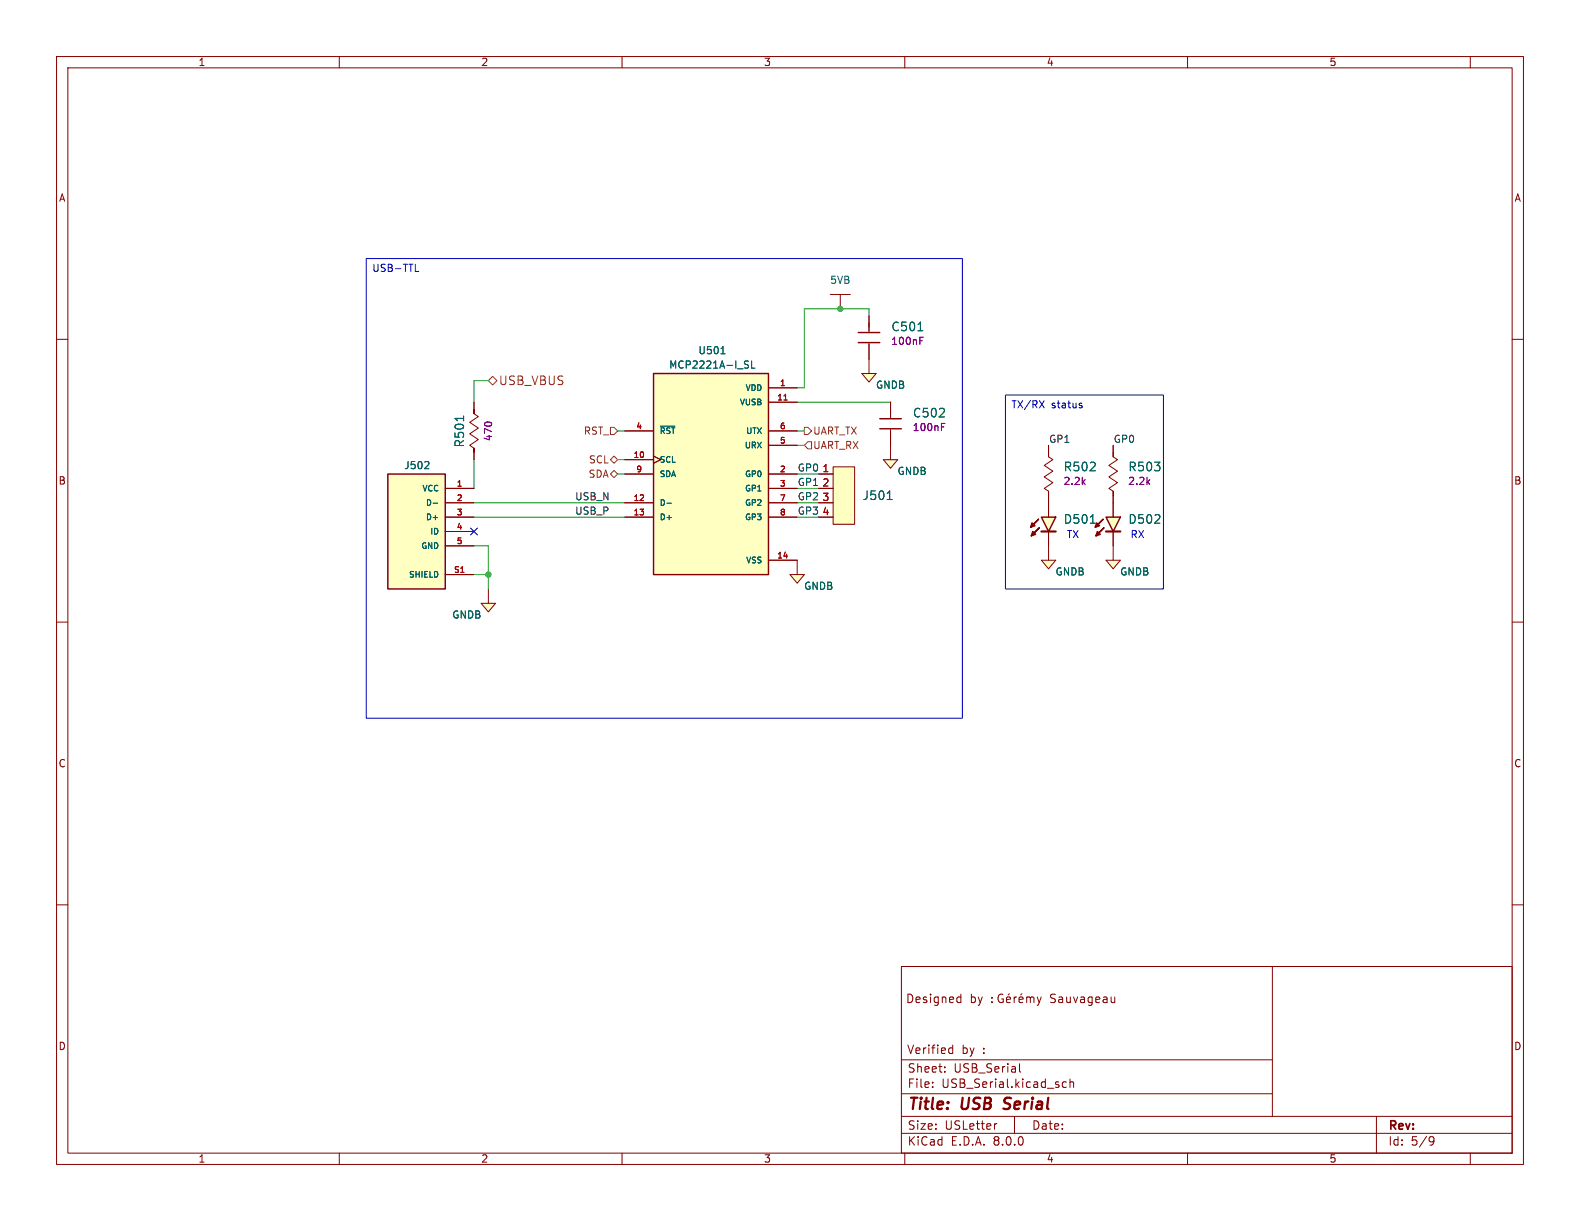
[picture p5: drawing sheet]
<svg xmlns="http://www.w3.org/2000/svg" width="279mm" height="216mm" viewBox="0 0 279 216" stroke-linecap="round" stroke-linejoin="round" font-family="sans-serif">
<g fill="none" stroke="#840000" stroke-width=".18">
<path d="M10 10h259.4v195.9h-259.4zM12 12h255.4v191.9h-255.4zM60 10v2M110 10v2M160 10v2M210 10v2M260 10v2M10 60h2M267.4 60h2M10 110h2M267.4 110h2M10 160h2"/>
<path d="M267.4 160h2M159.4 170.9h108v33h-108zM169.5 176.3l.4 .1M169.9 177.2l-.4 .1M169.9 175.8v1.5M175.4 177.1v.2M175.4 176.4v.1M177.3 175.9a.74 .74 0 0 0-.9 .5 .74 .74 0 0 0 .6 .9l.4-.2v-.5h-.3M178 176.8l.7-.2-.1-.2-.4-.1-.2 .2 .1 .7h.5M178.5 175.7l-.2 .2M179.3 176.3v1M179.8 176.3l-.3 .1-.2 .2"/>
<path d="M180.2 176.8l.7-.2-.1-.2-.4-.1-.2 .2 .1 .7h.5M180.7 175.7l-.2 .2M181.6 176.4l.4-.1 .2 .2M181.6 176.3v1M182.2 176.5l.2-.2 .4 .1v.9M182.2 176.5v.8M183.4 176.3l.4 1M183.8 177.3l-.2 .3-.2 .2M184.1 176.3l-.3 1M197.1 177.1l-.4 .2M197.1 176.3v1M225 170.9v26.5"/>
<path d="M159.4 197.4h108M159.4 193.4h65.6M159.4 187.4h65.6M164.9 192.1v.2M164.9 191.4v.1M167.1 189.4v.2M167.1 188.7v.1M167.9 186.2h.6M167.9 185.4h.6M168.5 184.8v1.5M176.3 198.7l-.3 .1M179.4 197.4v3"/>
<path d="M180.3 188.1v1.3l.2 .2M188.6 191.4l-.5-.1-.2 .3v.4l.1 .2h.6M189.2 191.4l.2-.1 .4 .1 .1 .9M189.2 190.8v1.5M243.4 197.4v6.5M60 203.9v2M110 203.9v2M159.4 200.4h108M160 203.9v2M210 203.9v2M253 201l.5 .1a.99 .99 0 0 1-.4 1.4h-.2M253.6 201.6l-.3 .3h-.3"/>
<path d="M260 203.9v2"/>
</g>
<path d="M177.4 196l.3 .1M177.7 194.3l-.1 .4 .1 .2" fill="none" stroke="#840000" stroke-width=".4"/>
<path d="M195.6 91.4h2.5l-1.3 2.6z" fill="#ffffc2"/>
<path d="M195.6 94h2.5" fill="none" stroke="#840000" stroke-width=".38"/>
<path d="M195.6 91.4h2.5l-1.3 2.6z" fill="none" stroke="#840000" stroke-width=".25"/>
<g fill="#840000" stroke="#840000" stroke-width=".25">
<path d="M193.9 92.5l.5 .5-.7 .2 1.4-1.4-1.4 1.4z"/>
<path d="M194.1 94l.5 .5-.8 .2 1.4-1.4-1.4 1.4z"/>
</g>
<path d="M185.4 78.7v1.3M185.4 86.9v.7zM185.4 80.8l.8 .5-1.5 1 1.5 1-1.5 1 1.5 1-1.5 1.1 .7 .5M185.4 80v.8zM185.4 87.6v1.3M196.8 88.9v2.5M196.8 94v2.5" fill="none" stroke="#840000" stroke-width=".18"/>
<path d="M156.2 81.3h2.5l-1.2 1.5z" fill="#ffffc2"/>
<path d="M157.5 78.7v2.6h-1.3l1.3 1.5 1.2-1.5h-1.2M196.8 78.7v1.3M196.8 86.9v.7zM196.8 80.8l.8 .5-1.5 1 1.5 1-1.5 1 1.5 1-1.5 1.1 .7 .5M196.8 80v.8zM196.8 87.6v1.3" fill="none" stroke="#840000" stroke-width=".18"/>
<path d="M139.7 101.6h2.5l-1.2 1.5z" fill="#ffffc2"/>
<path d="M141 99.1v2.5h-1.3l1.3 1.5 1.2-1.5h-1.2" fill="none" stroke="#840000" stroke-width=".18"/>
<path d="M147.3 82.6h3.8v10.1h-3.8z" fill="#ffffc2"/>
<path d="M144.8 83.8h2.5M144.8 86.4h2.5M144.8 88.9h2.5M144.8 91.4h2.5M147.3 82.6h3.8v10.1h-3.8z" fill="none" stroke="#840000" stroke-width=".18"/>
<path d="M156.9 88.3h.9" fill="none" stroke="#006464" stroke-width=".18"/>
<path d="M184.1 99.1h2.6l-1.3 1.5z" fill="#ffffc2"/>
<path d="M185.4 96.5v2.6h-1.3l1.3 1.5 1.3-1.5h-1.3" fill="none" stroke="#840000" stroke-width=".18"/>
<path d="M115.6 66h20.3v35.6h-20.3z" fill="#ffffc2"/>
<path d="M115.6 66h20.3v35.6h-20.3z" fill="none" stroke="#840000" stroke-width=".25"/>
<g fill="none" stroke="#840000" stroke-width=".18">
<path d="M110.5 76.2h5.1M135.9 68.6h5.1M135.9 71.1h5.1M135.9 76.2h5.1M135.9 78.7h5.1M110.5 81.3h5.1M110.5 88.9h5.1M110.5 91.4h5.1M110.5 83.8h5.1M115.6 80.6l1.2 .7-1.2 .6M135.9 88.9h5.1M135.9 91.4h5.1"/>
<path d="M135.9 99.1h5.1M135.9 83.8h5.1M135.9 86.4h5.1"/>
</g>
<path d="M138.6 70.7h.6" fill="none" stroke="#a90000" stroke-width=".18"/>
<path d="M116.8 75.4h2.5M127.5 62.6h.7M131.9 64.4l.3 .2 .2 .3-.3 .2h-.3M131.9 63.8l.5 .1M132.9 63.8v1.3h.6M117.9 89h.8" fill="none" stroke="#006464" stroke-width=".18"/>
<path d="M68.6 83.8h10.1v20.3h-10.1z" fill="#ffffc2"/>
<path d="M155.6 75.8h3.8M155.6 74h3.8M68.6 83.8h10.1v20.3h-10.1z" fill="none" stroke="#840000" stroke-width=".25"/>
<path d="M146.8 52.1h3.6M148.6 52.1v2.5M157.5 71.1v2.8M157.5 75.9v2.8M78.7 86.4h5.1M78.7 88.9h5.1M78.7 91.4h5.1M78.7 94h5.1M78.7 96.5h5.1M78.7 101.6h5.1" fill="none" stroke="#840000" stroke-width=".18"/>
<path d="M75.7 81.7l.1 .1v.3l-.7 .8h.7M76.6 89h.8" fill="none" stroke="#006464" stroke-width=".18"/>
<path d="M166.5 75.5h.4M166.5 74.9h.6" fill="none" stroke="#840084" stroke-width=".18"/>
<path d="M152.4 66h2.5l-1.2 1.6z" fill="#ffffc2"/>
<path d="M153.7 55.9v2.8M153.7 60.7v5.3h-1.3l1.3 1.6 1.2-1.6h-1.2" fill="none" stroke="#840000" stroke-width=".18"/>
<path d="M151.8 58.8h3.8M151.8 60.6h3.8" fill="none" stroke="#840000" stroke-width=".25"/>
<path d="M162.3 58.5h.9" fill="none" stroke="#006464" stroke-width=".18"/>
<path d="M162.7 59.6h.6M162.7 60.2h.4" fill="none" stroke="#840084" stroke-width=".18"/>
<path d="M85.1 106.7h2.5l-1.2 1.5z" fill="#ffffc2"/>
<path d="M83.8 79.2v.8zM83.8 73.2l.8 .5-1.5 1 1.5 1-1.5 1 1.5 1-1.5 1 .7 .5M83.8 72.4v.8zM83.8 71.1v1.3M83.8 80v1.3M86.4 104.1v2.6h1.2l-1.2 1.5-1.3-1.5h1.3" fill="none" stroke="#840000" stroke-width=".18"/>
<path d="M82 73.6v.8" fill="none" stroke="#006464" stroke-width=".18"/>
<path d="M184.1 91.4h2.6l-1.3 2.6z" fill="#ffffc2"/>
<path d="M184.1 94h2.6" fill="none" stroke="#840000" stroke-width=".38"/>
<path d="M184.1 91.4h2.6l-1.3 2.6z" fill="none" stroke="#840000" stroke-width=".25"/>
<g fill="#840000" stroke="#840000" stroke-width=".25">
<path d="M182.5 92.5l.5 .5-.8 .2 1.4-1.4-1.4 1.4z"/>
<path d="M182.6 94l.5 .5-.7 .2 1.4-1.4-1.4 1.4z"/>
</g>
<path d="M185.4 88.9v2.5M185.4 94v2.5" fill="none" stroke="#840000" stroke-width=".18"/>
<path d="M192.8 92.5h.9" fill="none" stroke="#006464" stroke-width=".18"/>
<path d="M195.6 99.1h2.5l-1.3 1.5z" fill="#ffffc2"/>
<g fill="none" stroke="#840000" stroke-width=".18">
<path d="M153.7 55.9v2.5M83.8 71.1v1.3M110.5 76.2h5.1M135.9 68.6h5.1M135.9 71.1h5.1M135.9 76.2h5.1M135.9 78.7h5.1M153.7 61v2.5M157.5 71.1v2.6M157.5 76.2v2.5M185.4 78.7v1.3M196.8 78.7v1.3"/>
<path d="M78.7 88.9h5.1M78.7 91.4h5.1M78.7 86.4h5.1M78.7 94h5.1M78.7 96.5h5.1M83.8 80v1.3M110.5 81.3h5.1M110.5 88.9h5.1M110.5 91.4h5.1M110.5 83.8h5.1M115.6 80.6l1.2 .7-1.2 .6M135.9 99.1h5.1"/>
<path d="M135.9 88.9h5.1M135.9 91.4h5.1M135.9 83.8h5.1M135.9 86.4h5.1M144.8 88.9h2.5M144.8 91.4h2.5M144.8 83.8h2.5M144.8 86.4h2.5M185.4 87.6v3.8M185.4 94v2.5M196.8 94v5.1h-1.2l1.2 1.5 1.3-1.5h-1.3M196.8 87.6v3.8"/>
<path d="M78.7 101.6h5.1"/>
</g>
<path d="M87.1 66.5l.8 .8-.8 .8-.7-.8zM107.9 75.6h.7l.6 .6-.6 .6h-.7zM142.2 75.6h.7l.6 .6-.6 .6h-.7zM142.9 78.1h.6v1.3h-.6l-.7-.7zM107.9 83.8l.7-.6 .6 .6-.6 .7zM108.6 80.6l.6 .7-.6 .6-.7-.6z" fill="none" stroke="#725600" stroke-width=".18"/>
<path d="M64.8 45.7h105.4v81.3h-105.4zM73.4 48h.6M177.8 69.9h27.9v34.2h-27.9zM183.8 70.9l.9 1.2M184.7 70.9l-.9 1.2M191 71.7l.3 .1 .1 .1-.2 .2h-.3M191 71.3h.3" fill="none" stroke="#0000c2" stroke-width=".18"/>
<g fill="none" stroke="#009600" stroke-width=".18">
<path d="M153.7 55.9v-1.3h-11.5v14h-1.2M86.4 67.3h-2.6v3.8M109.2 76.2h1.3M141 76.2h1.2M141 71.1h16.5M141 78.7h1.2M83.8 81.3v5.1M83.8 96.5h2.6v7.6M83.8 88.9h26.7M83.8 91.4h26.7M109.2 81.3h1.3M109.2 83.8h1.3"/>
<path d="M141 86.4h3.8M141 88.9h3.8M141 91.4h3.8M141 83.8h3.8M83.8 101.6h2.6"/>
</g>
<path d="M83.2 93.4l1.2 1.2M84.4 93.4l-1.2 1.2" fill="none" stroke="#000084" stroke-width=".18"/>
<path d="M162.3 58.5h.9M82 73.6v.8M116.8 75.4h2.5M127.5 62.6h.7M131.9 64.4l.3 .2 .2 .3-.3 .2h-.3M131.9 63.8l.5 .1M132.9 63.8v1.3h.6M75.7 81.7l.1 .1v.3l-.7 .8h.7M76.6 89h.8M117.9 89h.8M156.9 88.3h.9M192.8 92.5h.9" fill="none" stroke="#006464" stroke-width=".18"/>
<path d="M138.6 70.7h.6" fill="none" stroke="#a90000" stroke-width=".18"/>
<path d="M162.7 59.6h.6M162.7 60.2h.4M166.5 75.5h.4M166.5 74.9h.6" fill="none" stroke="#840084" stroke-width=".18"/>
<g fill="#009600" stroke="#009600" stroke-width=".18">
<circle cx="86.4" cy="101.6" r=".46"/>
<circle cx="148.6" cy="54.6" r=".46"/>
</g>
<g font-size="2.8" fill="#840000">
<text x="160.4" y="196.8">Title:</text>
<text x="170.1" y="196.8">USB</text>
<text x="178.4" y="196.8">Serial</text>
</g>
<g font-size="2.1" fill="#006464">
<text x="157.5" y="58.8">C501</text>
<text x="161.3" y="74">C502</text>
<text x="82.3" y="79.2" transform="rotate(-90 82.3 79.2)">R501</text>
<text x="188" y="83.5">R502</text>
<text x="199.4" y="83.5">R503</text>
<text x="152.5" y="88.6">J501</text>
<text x="188" y="92.8">D501</text>
<text x="199.4" y="92.8">D502</text>
</g>
<text font-size="2.1" fill="#725600" x="88.1" y="68.3">USB_VBUS</text>
<g font-size="2.1" fill="#840000">
<text x="160.1" y="177.6">Designed</text>
<text x="171.5" y="177.6">by</text>
<text x="185.5" y="177.6">Sauvageau</text>
<text x="160.3" y="186.6">Verified</text>
<text x="160.4" y="189.9">Sheet:</text>
<text x="168.6" y="189.9">USB_Serial</text>
<text x="170" y="186.6">by</text>
<text x="173.8" y="186.6">:</text>
<text x="160.4" y="192.6">File:</text>
<text x="166.5" y="192.6">USB_Serial.kicad_sch</text>
<text x="160.4" y="202.8">KiCad</text>
<text x="160.4" y="200">Size:</text>
<text x="167.1" y="200">USLetter</text>
<text x="168.1" y="202.8">E.D.A.</text>
<text x="175.7" y="202.8">8.0.0</text>
<text x="182.4" y="200">Date:</text>
<text x="245.4" y="200.2">Rev:</text>
<text x="245.4" y="202.8">Id:</text>
<text x="249.5" y="202.8">5/9</text>
</g>
<g font-size="1.8" fill="#840000">
<text x="35" y="11.9">1</text>
<text x="85" y="11.9">2</text>
<text x="135" y="11.9">3</text>
<text x="185" y="11.9">4</text>
<text x="235" y="11.9">5</text>
<text x="10.3" y="35.9">A</text>
<text x="267.7" y="35.9">A</text>
<text x="10.3" y="85.9">B</text>
<text x="267.7" y="85.9">B</text>
<text x="10.3" y="135.9">C</text>
<text x="267.7" y="135.9">C</text>
<text x="10.3" y="185.9">D</text>
<text x="267.7" y="185.9">D</text>
<text x="35" y="205.8">1</text>
<text x="85" y="205.8">2</text>
<text x="135" y="205.8">3</text>
<text x="185" y="205.8">4</text>
<text x="235" y="205.8">5</text>
</g>
<g font-size="1.8" fill="#0000c2">
<text x="65.7" y="48.4">USB-TTL</text>
<text x="178.8" y="72.5">TX/RX</text>
<text x="185.9" y="72.5">status</text>
<text x="188.5" y="95.4">TX</text>
<text x="199.8" y="95.4">RX</text>
</g>
<g font-size="1.8" fill="#006464">
<text x="146.7" y="50.4">5VB</text>
<text x="118.2" y="65.4">MCP2221A-I_SL</text>
<text x="123.4" y="62.8">U501</text>
<text x="154.8" y="68.9">GNDB</text>
<text x="71.4" y="83.2">J502</text>
<text x="158.6" y="84.2">GNDB</text>
<text x="186.6" y="102">GNDB</text>
<text x="198" y="102">GNDB</text>
<text x="142.1" y="104.5">GNDB</text>
<text x="79.9" y="109.6">GNDB</text>
</g>
<g font-size="1.8" fill="#840084">
<text x="157.5" y="61.2">100nF</text>
<text x="161.3" y="76.4">100nF</text>
<text x="87.2" y="78.1" transform="rotate(-90 87.2 78.1)">470</text>
<text x="188" y="86">2.2k</text>
<text x="199.4" y="86">2.2k</text>
</g>
<g font-size="1.8" fill="#725600">
<text x="103.1" y="77.1">RST_</text>
<text x="143.7" y="77.1">UART_TX</text>
<text x="104" y="82.1">SCL</text>
<text x="143.7" y="79.6">UART_RX</text>
<text x="104" y="84.7">SDA</text>
</g>
<g font-size="1.8" fill="#0f0f0f">
<text x="141" y="83.5">GP0</text>
<text x="185.4" y="78.4">GP1</text>
<text x="196.8" y="78.4">GP0</text>
<text x="101.6" y="88.6">USB_N</text>
<text x="141" y="88.6">GP2</text>
<text x="141" y="86">GP1</text>
<text x="101.6" y="91.1">USB_P</text>
<text x="141" y="91.1">GP3</text>
</g>
<g font-size="1.8" fill="#a90000">
<text x="145.3" y="83.6">1</text>
<text x="145.3" y="86.1">2</text>
<text x="145.3" y="88.6">3</text>
<text x="145.3" y="91.2">4</text>
</g>
<g font-size="1.4" fill="#006464">
<text x="130.7" y="71.9">VUSB</text>
<text x="131.7" y="69.3">VDD</text>
<text x="116.6" y="76.9">~{RST}</text>
<text x="131.8" y="76.9">UTX</text>
<text x="116.6" y="82">SCL</text>
<text x="131.6" y="79.5">URX</text>
<text x="74.6" y="87.1">VCC</text>
<text x="75.2" y="89.6">D-</text>
<text x="116.6" y="89.6">D-</text>
<text x="116.6" y="84.6">SDA</text>
<text x="131.6" y="84.6">GP0</text>
<text x="131.6" y="87.1">GP1</text>
<text x="131.6" y="89.6">GP2</text>
<text x="75.2" y="92.2">D+</text>
<text x="76" y="94.7">ID</text>
<text x="116.6" y="92.2">D+</text>
<text x="131.6" y="92.2">GP3</text>
<text x="74.4" y="97.3">GND</text>
<text x="131.8" y="99.8">VSS</text>
<text x="72.2" y="102.3">SHIELD</text>
</g>
<g font-size="1.4" fill="#a90000">
<text x="137.3" y="70.9">11</text>
<text x="137.8" y="68.3">1</text>
<text x="112.4" y="75.9">4</text>
<text x="137.8" y="75.9">6</text>
<text x="111.9" y="81">10</text>
<text x="112.4" y="83.6">9</text>
<text x="137.8" y="83.6">2</text>
<text x="137.8" y="78.5">5</text>
<text x="80.7" y="86.1">1</text>
<text x="80.7" y="88.6">2</text>
<text x="111.9" y="88.6">12</text>
<text x="137.8" y="86.1">3</text>
<text x="137.8" y="88.6">7</text>
<text x="80.7" y="91.2">3</text>
<text x="80.7" y="93.7">4</text>
<text x="111.9" y="91.2">13</text>
<text x="137.8" y="91.2">8</text>
<text x="80.2" y="101.3">S1</text>
<text x="80.7" y="96.3">5</text>
<text x="137.3" y="98.8">14</text>
</g>
</svg>
